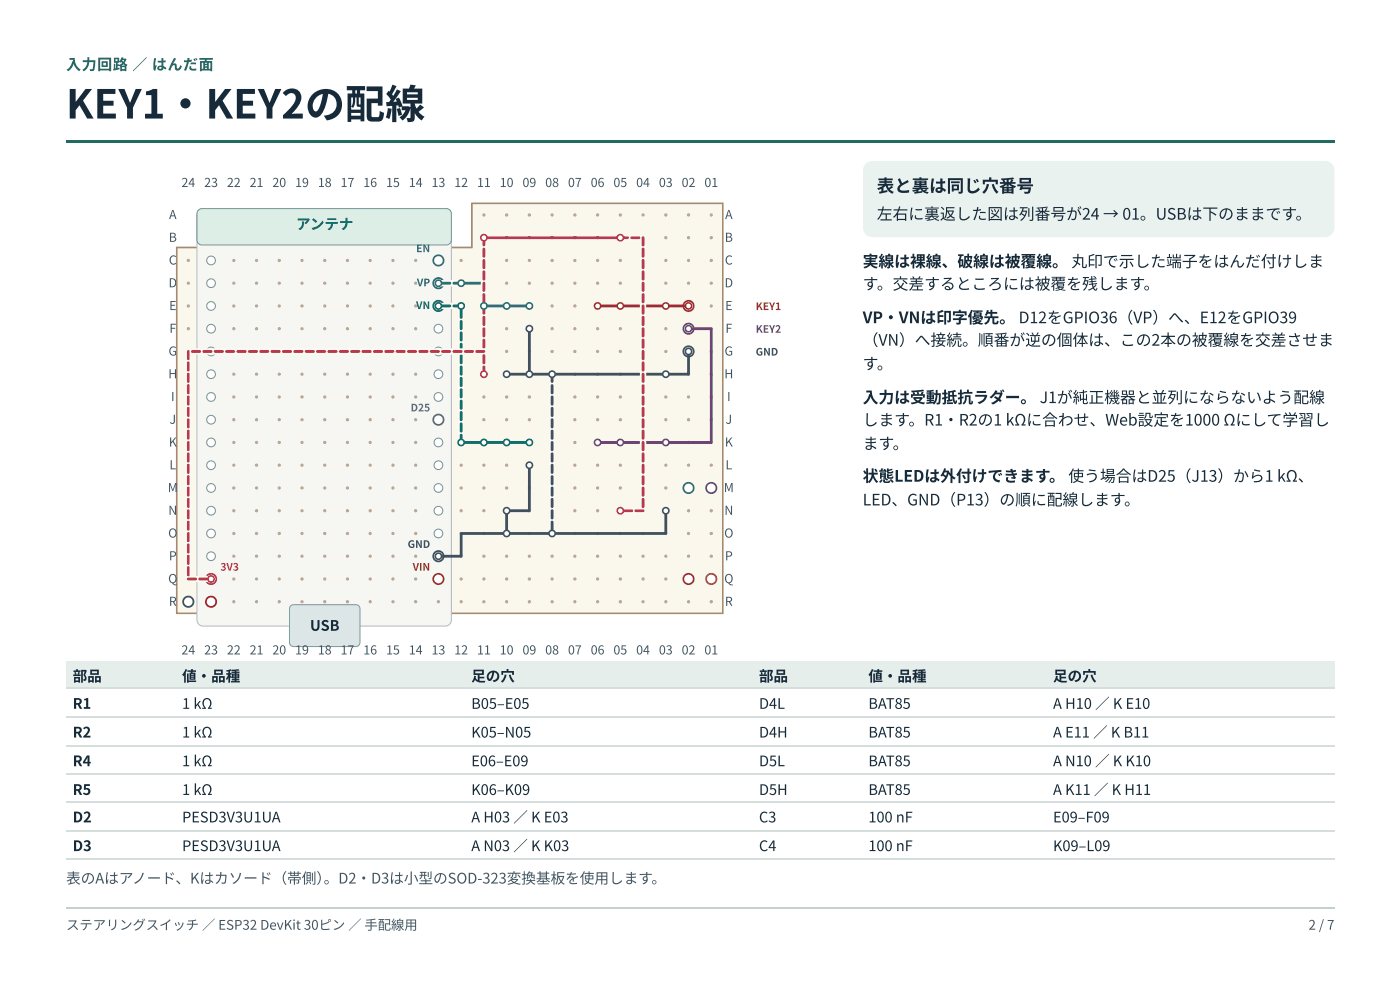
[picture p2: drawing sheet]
<svg xmlns="http://www.w3.org/2000/svg" width="297mm" height="210mm" viewBox="0 0 297 210" stroke-linecap="round" stroke-linejoin="round" font-family="sans-serif">
<path d="M14 29.6h269.1v.6h-269.1z" fill="#236b60"/>
<g fill="#e5eeeb">
<path d="M14 140.2h23.3v5.8h-23.3z"/>
<path d="M37.3 140.2h61.4v5.8h-61.4z"/>
<path d="M98.7 140.2h60.8v5.8h-60.8z"/>
<path d="M159.5 140.2h23.3v5.8h-23.3z"/>
<path d="M182.8 140.2h39.2v5.8h-39.2z"/>
<path d="M222 140.2h61.1v5.8h-61.1z"/>
</g>
<path d="M14 145.9h269.1M14 152h269.1M14 158.1h269.1M14 164.2h269.1M14 170h269.1M14 176.1h269.1M14 182.2h269.1" fill="none" stroke="#d5dedc" stroke-width=".26"/>
<path d="M37.5 52.5h62.6v-9.4h53.3v86.9h-115.9z" fill="#faf7ed"/>
<path d="M37.5 52.5h62.6v-9.4h53.3v86.9h-115.9z" fill="none" stroke="#a48e66" stroke-width=".33"/>
<path d="M42.2 44.6l.9-.4h51.3a1.32 1.32 0 0 1 1.4 1.3v85.9a1.32 1.32 0 0 1-1.4 1.3h-51.3a1.32 1.32 0 0 1-1.3-1.3v-85.9z" fill="#f6f7f3"/>
<path d="M42.2 44.6l.9-.4h51.3a1.32 1.32 0 0 1 1.4 1.3v85.9a1.32 1.32 0 0 1-1.4 1.3h-51.3a1.32 1.32 0 0 1-1.3-1.3v-85.9z" fill="none" stroke="#b2c0b9" stroke-width=".22"/>
<path d="M42.1 44.5l.8-.3h51.8a1.1 1.1 0 0 1 1.1 1.1v5.5a1.1 1.1 0 0 1-1.1 1.1h-51.8a1.1 1.1 0 0 1-1.1-1.1v-5.5z" fill="#dceee6"/>
<path d="M42.1 44.5l.8-.3h51.8a1.1 1.1 0 0 1 1.1 1.1v5.5a1.1 1.1 0 0 1-1.1 1.1h-51.8a1.1 1.1 0 0 1-1.1-1.1v-5.5z" fill="none" stroke="#74a28f" stroke-width=".22"/>
<path d="M61.7 128.5l.6-.3h13.2a.88 .88 0 0 1 .9 .9v7.1a.88 .88 0 0 1-.9 .9h-13.2a.88 .88 0 0 1-.9-.9v-7.1z" fill="#dce6e7"/>
<path d="M61.7 128.5l.6-.3h13.2a.88 .88 0 0 1 .9 .9v7.1a.88 .88 0 0 1-.9 .9h-13.2a.88 .88 0 0 1-.9-.9v-7.1z" fill="none" stroke="#829a9d" stroke-width=".22"/>
<g fill="#b4a58b">
<circle cx="150.9" cy="45.6" r=".34"/>
<circle cx="146.1" cy="45.6" r=".34"/>
<circle cx="141.2" cy="45.6" r=".34"/>
<circle cx="136.4" cy="45.6" r=".34"/>
<circle cx="131.6" cy="45.6" r=".34"/>
<circle cx="126.8" cy="45.6" r=".34"/>
<circle cx="122" cy="45.6" r=".34"/>
<circle cx="117.1" cy="45.6" r=".34"/>
<circle cx="112.3" cy="45.6" r=".34"/>
<circle cx="107.5" cy="45.6" r=".34"/>
<circle cx="102.7" cy="45.6" r=".34"/>
<circle cx="150.9" cy="50.4" r=".34"/>
<circle cx="146.1" cy="50.4" r=".34"/>
<circle cx="141.2" cy="50.4" r=".34"/>
<circle cx="136.4" cy="50.4" r=".34"/>
<circle cx="131.6" cy="50.4" r=".34"/>
<circle cx="126.8" cy="50.4" r=".34"/>
<circle cx="122" cy="50.4" r=".34"/>
<circle cx="117.1" cy="50.4" r=".34"/>
<circle cx="112.3" cy="50.4" r=".34"/>
<circle cx="107.5" cy="50.4" r=".34"/>
<circle cx="102.7" cy="50.4" r=".34"/>
<circle cx="150.9" cy="55.2" r=".34"/>
<circle cx="146.1" cy="55.2" r=".34"/>
<circle cx="141.2" cy="55.2" r=".34"/>
<circle cx="136.4" cy="55.2" r=".34"/>
<circle cx="131.6" cy="55.2" r=".34"/>
<circle cx="126.8" cy="55.2" r=".34"/>
<circle cx="122" cy="55.2" r=".34"/>
<circle cx="117.1" cy="55.2" r=".34"/>
<circle cx="112.3" cy="55.2" r=".34"/>
<circle cx="107.5" cy="55.2" r=".34"/>
<circle cx="102.7" cy="55.2" r=".34"/>
<circle cx="97.8" cy="55.2" r=".34"/>
<circle cx="93" cy="55.2" r=".34"/>
<circle cx="88.2" cy="55.2" r=".34"/>
<circle cx="83.4" cy="55.2" r=".34"/>
<circle cx="78.5" cy="55.2" r=".34"/>
<circle cx="73.7" cy="55.2" r=".34"/>
<circle cx="68.9" cy="55.2" r=".34"/>
<circle cx="64.1" cy="55.2" r=".34"/>
<circle cx="59.2" cy="55.2" r=".34"/>
<circle cx="54.4" cy="55.2" r=".34"/>
<circle cx="49.6" cy="55.2" r=".34"/>
<circle cx="44.8" cy="55.2" r=".34"/>
<circle cx="40" cy="55.2" r=".34"/>
<circle cx="150.9" cy="60" r=".34"/>
<circle cx="146.1" cy="60" r=".34"/>
<circle cx="141.2" cy="60" r=".34"/>
<circle cx="136.4" cy="60" r=".34"/>
<circle cx="131.6" cy="60" r=".34"/>
<circle cx="126.8" cy="60" r=".34"/>
<circle cx="122" cy="60" r=".34"/>
<circle cx="117.1" cy="60" r=".34"/>
<circle cx="112.3" cy="60" r=".34"/>
<circle cx="107.5" cy="60" r=".34"/>
<circle cx="102.7" cy="60" r=".34"/>
<circle cx="97.8" cy="60" r=".34"/>
<circle cx="93" cy="60" r=".34"/>
<circle cx="88.2" cy="60" r=".34"/>
<circle cx="83.4" cy="60" r=".34"/>
<circle cx="78.5" cy="60" r=".34"/>
<circle cx="73.7" cy="60" r=".34"/>
<circle cx="68.9" cy="60" r=".34"/>
<circle cx="64.1" cy="60" r=".34"/>
<circle cx="59.2" cy="60" r=".34"/>
<circle cx="54.4" cy="60" r=".34"/>
<circle cx="49.6" cy="60" r=".34"/>
<circle cx="44.8" cy="60" r=".34"/>
<circle cx="40" cy="60" r=".34"/>
<circle cx="150.9" cy="64.9" r=".34"/>
<circle cx="146.1" cy="64.9" r=".34"/>
<circle cx="141.2" cy="64.9" r=".34"/>
<circle cx="136.4" cy="64.9" r=".34"/>
<circle cx="131.6" cy="64.9" r=".34"/>
<circle cx="126.8" cy="64.9" r=".34"/>
<circle cx="122" cy="64.9" r=".34"/>
<circle cx="117.1" cy="64.9" r=".34"/>
<circle cx="112.3" cy="64.9" r=".34"/>
<circle cx="107.5" cy="64.9" r=".34"/>
<circle cx="102.7" cy="64.9" r=".34"/>
<circle cx="97.8" cy="64.9" r=".34"/>
<circle cx="93" cy="64.9" r=".34"/>
<circle cx="88.2" cy="64.9" r=".34"/>
<circle cx="83.4" cy="64.9" r=".34"/>
<circle cx="78.5" cy="64.9" r=".34"/>
<circle cx="73.7" cy="64.9" r=".34"/>
<circle cx="68.9" cy="64.9" r=".34"/>
<circle cx="64.1" cy="64.9" r=".34"/>
<circle cx="59.2" cy="64.9" r=".34"/>
<circle cx="54.4" cy="64.9" r=".34"/>
<circle cx="49.6" cy="64.9" r=".34"/>
<circle cx="44.8" cy="64.9" r=".34"/>
<circle cx="40" cy="64.9" r=".34"/>
<circle cx="150.9" cy="69.7" r=".34"/>
<circle cx="146.1" cy="69.7" r=".34"/>
<circle cx="141.2" cy="69.7" r=".34"/>
<circle cx="136.4" cy="69.7" r=".34"/>
<circle cx="131.6" cy="69.7" r=".34"/>
<circle cx="126.8" cy="69.7" r=".34"/>
<circle cx="122" cy="69.7" r=".34"/>
<circle cx="117.1" cy="69.7" r=".34"/>
<circle cx="112.3" cy="69.7" r=".34"/>
<circle cx="107.5" cy="69.7" r=".34"/>
<circle cx="102.7" cy="69.7" r=".34"/>
<circle cx="97.8" cy="69.7" r=".34"/>
<circle cx="93" cy="69.7" r=".34"/>
<circle cx="88.2" cy="69.7" r=".34"/>
<circle cx="83.4" cy="69.7" r=".34"/>
<circle cx="78.5" cy="69.7" r=".34"/>
<circle cx="73.7" cy="69.7" r=".34"/>
<circle cx="68.9" cy="69.7" r=".34"/>
<circle cx="64.1" cy="69.7" r=".34"/>
<circle cx="59.2" cy="69.7" r=".34"/>
<circle cx="54.4" cy="69.7" r=".34"/>
<circle cx="49.6" cy="69.7" r=".34"/>
<circle cx="44.8" cy="69.7" r=".34"/>
<circle cx="40" cy="69.7" r=".34"/>
<circle cx="150.9" cy="74.5" r=".34"/>
<circle cx="146.1" cy="74.5" r=".34"/>
<circle cx="141.2" cy="74.5" r=".34"/>
<circle cx="136.4" cy="74.5" r=".34"/>
<circle cx="131.6" cy="74.5" r=".34"/>
<circle cx="126.8" cy="74.5" r=".34"/>
<circle cx="122" cy="74.5" r=".34"/>
<circle cx="117.1" cy="74.5" r=".34"/>
<circle cx="112.3" cy="74.5" r=".34"/>
<circle cx="107.5" cy="74.5" r=".34"/>
<circle cx="102.7" cy="74.5" r=".34"/>
<circle cx="97.8" cy="74.5" r=".34"/>
<circle cx="93" cy="74.5" r=".34"/>
<circle cx="88.2" cy="74.5" r=".34"/>
<circle cx="83.4" cy="74.5" r=".34"/>
<circle cx="78.5" cy="74.5" r=".34"/>
<circle cx="73.7" cy="74.5" r=".34"/>
<circle cx="68.9" cy="74.5" r=".34"/>
<circle cx="64.1" cy="74.5" r=".34"/>
<circle cx="59.2" cy="74.5" r=".34"/>
<circle cx="54.4" cy="74.5" r=".34"/>
<circle cx="49.6" cy="74.5" r=".34"/>
<circle cx="44.8" cy="74.5" r=".34"/>
<circle cx="40" cy="74.5" r=".34"/>
<circle cx="150.9" cy="79.3" r=".34"/>
<circle cx="146.1" cy="79.3" r=".34"/>
<circle cx="141.2" cy="79.3" r=".34"/>
<circle cx="136.4" cy="79.3" r=".34"/>
<circle cx="131.6" cy="79.3" r=".34"/>
<circle cx="126.8" cy="79.3" r=".34"/>
<circle cx="122" cy="79.3" r=".34"/>
<circle cx="117.1" cy="79.3" r=".34"/>
<circle cx="112.3" cy="79.3" r=".34"/>
<circle cx="107.5" cy="79.3" r=".34"/>
<circle cx="102.7" cy="79.3" r=".34"/>
<circle cx="97.8" cy="79.3" r=".34"/>
<circle cx="93" cy="79.3" r=".34"/>
<circle cx="88.2" cy="79.3" r=".34"/>
<circle cx="83.4" cy="79.3" r=".34"/>
<circle cx="78.5" cy="79.3" r=".34"/>
<circle cx="73.7" cy="79.3" r=".34"/>
<circle cx="68.9" cy="79.3" r=".34"/>
<circle cx="64.1" cy="79.3" r=".34"/>
<circle cx="59.2" cy="79.3" r=".34"/>
<circle cx="54.4" cy="79.3" r=".34"/>
<circle cx="49.6" cy="79.3" r=".34"/>
<circle cx="44.8" cy="79.3" r=".34"/>
<circle cx="40" cy="79.3" r=".34"/>
<circle cx="150.9" cy="84.2" r=".34"/>
<circle cx="146.1" cy="84.2" r=".34"/>
<circle cx="141.2" cy="84.2" r=".34"/>
<circle cx="136.4" cy="84.2" r=".34"/>
<circle cx="131.6" cy="84.2" r=".34"/>
<circle cx="126.8" cy="84.2" r=".34"/>
<circle cx="122" cy="84.2" r=".34"/>
<circle cx="117.1" cy="84.2" r=".34"/>
<circle cx="112.3" cy="84.2" r=".34"/>
<circle cx="107.5" cy="84.2" r=".34"/>
<circle cx="102.7" cy="84.2" r=".34"/>
<circle cx="97.8" cy="84.2" r=".34"/>
<circle cx="93" cy="84.2" r=".34"/>
<circle cx="88.2" cy="84.2" r=".34"/>
<circle cx="83.4" cy="84.2" r=".34"/>
<circle cx="78.5" cy="84.2" r=".34"/>
<circle cx="73.7" cy="84.2" r=".34"/>
<circle cx="68.9" cy="84.2" r=".34"/>
<circle cx="64.1" cy="84.2" r=".34"/>
<circle cx="59.2" cy="84.2" r=".34"/>
<circle cx="54.4" cy="84.2" r=".34"/>
<circle cx="49.6" cy="84.2" r=".34"/>
<circle cx="44.8" cy="84.2" r=".34"/>
<circle cx="40" cy="84.2" r=".34"/>
<circle cx="150.9" cy="89" r=".34"/>
<circle cx="146.1" cy="89" r=".34"/>
<circle cx="141.2" cy="89" r=".34"/>
<circle cx="136.4" cy="89" r=".34"/>
<circle cx="131.6" cy="89" r=".34"/>
<circle cx="126.8" cy="89" r=".34"/>
<circle cx="122" cy="89" r=".34"/>
<circle cx="117.1" cy="89" r=".34"/>
<circle cx="112.3" cy="89" r=".34"/>
<circle cx="107.5" cy="89" r=".34"/>
<circle cx="102.7" cy="89" r=".34"/>
<circle cx="97.8" cy="89" r=".34"/>
<circle cx="93" cy="89" r=".34"/>
<circle cx="88.2" cy="89" r=".34"/>
<circle cx="83.4" cy="89" r=".34"/>
<circle cx="78.5" cy="89" r=".34"/>
<circle cx="73.7" cy="89" r=".34"/>
<circle cx="68.9" cy="89" r=".34"/>
<circle cx="64.1" cy="89" r=".34"/>
<circle cx="59.2" cy="89" r=".34"/>
<circle cx="54.4" cy="89" r=".34"/>
<circle cx="49.6" cy="89" r=".34"/>
<circle cx="44.8" cy="89" r=".34"/>
<circle cx="40" cy="89" r=".34"/>
<circle cx="150.9" cy="93.8" r=".34"/>
<circle cx="146.1" cy="93.8" r=".34"/>
<circle cx="141.2" cy="93.8" r=".34"/>
<circle cx="136.4" cy="93.8" r=".34"/>
<circle cx="131.6" cy="93.8" r=".34"/>
<circle cx="126.8" cy="93.8" r=".34"/>
<circle cx="122" cy="93.8" r=".34"/>
<circle cx="117.1" cy="93.8" r=".34"/>
<circle cx="112.3" cy="93.8" r=".34"/>
<circle cx="107.5" cy="93.8" r=".34"/>
<circle cx="102.7" cy="93.8" r=".34"/>
<circle cx="97.8" cy="93.8" r=".34"/>
<circle cx="93" cy="93.8" r=".34"/>
<circle cx="88.2" cy="93.8" r=".34"/>
<circle cx="83.4" cy="93.8" r=".34"/>
<circle cx="78.5" cy="93.8" r=".34"/>
<circle cx="73.7" cy="93.8" r=".34"/>
<circle cx="68.9" cy="93.8" r=".34"/>
<circle cx="64.1" cy="93.8" r=".34"/>
<circle cx="59.2" cy="93.8" r=".34"/>
<circle cx="54.4" cy="93.8" r=".34"/>
<circle cx="49.6" cy="93.8" r=".34"/>
<circle cx="44.8" cy="93.8" r=".34"/>
<circle cx="40" cy="93.8" r=".34"/>
<circle cx="150.9" cy="98.6" r=".34"/>
<circle cx="146.1" cy="98.6" r=".34"/>
<circle cx="141.2" cy="98.6" r=".34"/>
<circle cx="136.4" cy="98.6" r=".34"/>
<circle cx="131.6" cy="98.6" r=".34"/>
<circle cx="126.8" cy="98.6" r=".34"/>
<circle cx="122" cy="98.6" r=".34"/>
<circle cx="117.1" cy="98.6" r=".34"/>
<circle cx="112.3" cy="98.6" r=".34"/>
<circle cx="107.5" cy="98.6" r=".34"/>
<circle cx="102.7" cy="98.6" r=".34"/>
<circle cx="97.8" cy="98.6" r=".34"/>
<circle cx="93" cy="98.6" r=".34"/>
<circle cx="88.2" cy="98.6" r=".34"/>
<circle cx="83.4" cy="98.6" r=".34"/>
<circle cx="78.5" cy="98.6" r=".34"/>
<circle cx="73.7" cy="98.6" r=".34"/>
<circle cx="68.9" cy="98.6" r=".34"/>
<circle cx="64.1" cy="98.6" r=".34"/>
<circle cx="59.2" cy="98.6" r=".34"/>
<circle cx="54.4" cy="98.6" r=".34"/>
<circle cx="49.6" cy="98.6" r=".34"/>
<circle cx="44.8" cy="98.6" r=".34"/>
<circle cx="40" cy="98.6" r=".34"/>
<circle cx="150.9" cy="103.5" r=".34"/>
<circle cx="146.1" cy="103.5" r=".34"/>
<circle cx="141.2" cy="103.5" r=".34"/>
<circle cx="136.4" cy="103.5" r=".34"/>
<circle cx="131.6" cy="103.5" r=".34"/>
<circle cx="126.8" cy="103.5" r=".34"/>
<circle cx="122" cy="103.5" r=".34"/>
<circle cx="117.1" cy="103.5" r=".34"/>
<circle cx="112.3" cy="103.5" r=".34"/>
<circle cx="107.5" cy="103.5" r=".34"/>
<circle cx="102.7" cy="103.5" r=".34"/>
<circle cx="97.8" cy="103.5" r=".34"/>
<circle cx="93" cy="103.5" r=".34"/>
<circle cx="88.2" cy="103.5" r=".34"/>
<circle cx="83.4" cy="103.5" r=".34"/>
<circle cx="78.5" cy="103.5" r=".34"/>
<circle cx="73.7" cy="103.5" r=".34"/>
<circle cx="68.9" cy="103.5" r=".34"/>
<circle cx="64.1" cy="103.5" r=".34"/>
<circle cx="59.2" cy="103.5" r=".34"/>
<circle cx="54.4" cy="103.5" r=".34"/>
<circle cx="49.6" cy="103.5" r=".34"/>
<circle cx="44.8" cy="103.5" r=".34"/>
<circle cx="40" cy="103.5" r=".34"/>
<circle cx="150.9" cy="108.3" r=".34"/>
<circle cx="146.1" cy="108.3" r=".34"/>
<circle cx="141.2" cy="108.3" r=".34"/>
<circle cx="136.4" cy="108.3" r=".34"/>
<circle cx="131.6" cy="108.3" r=".34"/>
<circle cx="126.8" cy="108.3" r=".34"/>
<circle cx="122" cy="108.3" r=".34"/>
<circle cx="117.1" cy="108.3" r=".34"/>
<circle cx="112.3" cy="108.3" r=".34"/>
<circle cx="107.5" cy="108.3" r=".34"/>
<circle cx="102.7" cy="108.3" r=".34"/>
<circle cx="97.8" cy="108.3" r=".34"/>
<circle cx="93" cy="108.3" r=".34"/>
<circle cx="88.2" cy="108.3" r=".34"/>
<circle cx="83.4" cy="108.3" r=".34"/>
<circle cx="78.5" cy="108.3" r=".34"/>
<circle cx="73.7" cy="108.3" r=".34"/>
<circle cx="68.9" cy="108.3" r=".34"/>
<circle cx="64.1" cy="108.3" r=".34"/>
<circle cx="59.2" cy="108.3" r=".34"/>
<circle cx="54.4" cy="108.3" r=".34"/>
<circle cx="49.6" cy="108.3" r=".34"/>
<circle cx="44.8" cy="108.3" r=".34"/>
<circle cx="40" cy="108.3" r=".34"/>
<circle cx="150.9" cy="113.1" r=".34"/>
<circle cx="146.1" cy="113.1" r=".34"/>
<circle cx="141.2" cy="113.1" r=".34"/>
<circle cx="136.4" cy="113.1" r=".34"/>
<circle cx="131.6" cy="113.1" r=".34"/>
<circle cx="126.8" cy="113.1" r=".34"/>
<circle cx="122" cy="113.1" r=".34"/>
<circle cx="117.1" cy="113.1" r=".34"/>
<circle cx="112.3" cy="113.1" r=".34"/>
<circle cx="107.5" cy="113.1" r=".34"/>
<circle cx="102.7" cy="113.1" r=".34"/>
<circle cx="97.8" cy="113.1" r=".34"/>
<circle cx="93" cy="113.1" r=".34"/>
<circle cx="88.2" cy="113.1" r=".34"/>
<circle cx="83.4" cy="113.1" r=".34"/>
<circle cx="78.5" cy="113.1" r=".34"/>
<circle cx="73.7" cy="113.1" r=".34"/>
<circle cx="68.9" cy="113.1" r=".34"/>
<circle cx="64.1" cy="113.1" r=".34"/>
<circle cx="59.2" cy="113.1" r=".34"/>
<circle cx="54.4" cy="113.1" r=".34"/>
<circle cx="49.6" cy="113.1" r=".34"/>
<circle cx="44.8" cy="113.1" r=".34"/>
<circle cx="40" cy="113.1" r=".34"/>
<circle cx="150.9" cy="117.9" r=".34"/>
<circle cx="146.1" cy="117.9" r=".34"/>
<circle cx="141.2" cy="117.9" r=".34"/>
<circle cx="136.4" cy="117.9" r=".34"/>
<circle cx="131.6" cy="117.9" r=".34"/>
<circle cx="126.8" cy="117.9" r=".34"/>
<circle cx="122" cy="117.9" r=".34"/>
<circle cx="117.1" cy="117.9" r=".34"/>
<circle cx="112.3" cy="117.9" r=".34"/>
<circle cx="107.5" cy="117.9" r=".34"/>
<circle cx="102.7" cy="117.9" r=".34"/>
<circle cx="97.8" cy="117.9" r=".34"/>
<circle cx="93" cy="117.9" r=".34"/>
<circle cx="88.2" cy="117.9" r=".34"/>
<circle cx="83.4" cy="117.9" r=".34"/>
<circle cx="78.5" cy="117.9" r=".34"/>
<circle cx="73.7" cy="117.9" r=".34"/>
<circle cx="68.9" cy="117.9" r=".34"/>
<circle cx="64.1" cy="117.9" r=".34"/>
<circle cx="59.2" cy="117.9" r=".34"/>
<circle cx="54.4" cy="117.9" r=".34"/>
<circle cx="49.6" cy="117.9" r=".34"/>
<circle cx="44.8" cy="117.9" r=".34"/>
<circle cx="40" cy="117.9" r=".34"/>
<circle cx="150.9" cy="122.7" r=".34"/>
<circle cx="146.1" cy="122.7" r=".34"/>
<circle cx="141.2" cy="122.7" r=".34"/>
<circle cx="136.4" cy="122.7" r=".34"/>
<circle cx="131.6" cy="122.7" r=".34"/>
<circle cx="126.8" cy="122.7" r=".34"/>
<circle cx="122" cy="122.7" r=".34"/>
<circle cx="117.1" cy="122.7" r=".34"/>
<circle cx="112.3" cy="122.7" r=".34"/>
<circle cx="107.5" cy="122.7" r=".34"/>
<circle cx="102.7" cy="122.7" r=".34"/>
<circle cx="97.8" cy="122.7" r=".34"/>
<circle cx="93" cy="122.7" r=".34"/>
<circle cx="88.2" cy="122.7" r=".34"/>
<circle cx="83.4" cy="122.7" r=".34"/>
<circle cx="78.5" cy="122.7" r=".34"/>
<circle cx="73.7" cy="122.7" r=".34"/>
<circle cx="68.9" cy="122.7" r=".34"/>
<circle cx="64.1" cy="122.7" r=".34"/>
<circle cx="59.2" cy="122.7" r=".34"/>
<circle cx="54.4" cy="122.7" r=".34"/>
<circle cx="49.6" cy="122.7" r=".34"/>
<circle cx="44.8" cy="122.7" r=".34"/>
<circle cx="40" cy="122.7" r=".34"/>
<circle cx="150.9" cy="127.6" r=".34"/>
<circle cx="146.1" cy="127.6" r=".34"/>
<circle cx="141.2" cy="127.6" r=".34"/>
<circle cx="136.4" cy="127.6" r=".34"/>
<circle cx="131.6" cy="127.6" r=".34"/>
<circle cx="126.8" cy="127.6" r=".34"/>
<circle cx="122" cy="127.6" r=".34"/>
<circle cx="117.1" cy="127.6" r=".34"/>
<circle cx="112.3" cy="127.6" r=".34"/>
<circle cx="107.5" cy="127.6" r=".34"/>
<circle cx="102.7" cy="127.6" r=".34"/>
<circle cx="97.8" cy="127.6" r=".34"/>
<circle cx="93" cy="127.6" r=".34"/>
<circle cx="88.2" cy="127.6" r=".34"/>
<circle cx="83.4" cy="127.6" r=".34"/>
<circle cx="78.5" cy="127.6" r=".34"/>
<circle cx="73.7" cy="127.6" r=".34"/>
<circle cx="68.9" cy="127.6" r=".34"/>
<circle cx="64.1" cy="127.6" r=".34"/>
<circle cx="59.2" cy="127.6" r=".34"/>
<circle cx="54.4" cy="127.6" r=".34"/>
<circle cx="49.6" cy="127.6" r=".34"/>
<circle cx="44.8" cy="127.6" r=".34"/>
<circle cx="40" cy="127.6" r=".34"/>
</g>
<circle cx="93" cy="55.2" r=".92" fill="#fff"/>
<circle cx="93" cy="55.2" r=".92" fill="none" stroke="#799595" stroke-width=".22"/>
<circle cx="93" cy="60" r=".92" fill="#fff"/>
<circle cx="93" cy="60" r=".92" fill="none" stroke="#799595" stroke-width=".22"/>
<circle cx="93" cy="64.9" r=".92" fill="#fff"/>
<circle cx="93" cy="64.9" r=".92" fill="none" stroke="#799595" stroke-width=".22"/>
<circle cx="93" cy="69.7" r=".92" fill="#fff"/>
<circle cx="93" cy="69.7" r=".92" fill="none" stroke="#799595" stroke-width=".22"/>
<circle cx="93" cy="74.5" r=".92" fill="#fff"/>
<circle cx="93" cy="74.5" r=".92" fill="none" stroke="#799595" stroke-width=".22"/>
<circle cx="93" cy="79.3" r=".92" fill="#fff"/>
<circle cx="93" cy="79.3" r=".92" fill="none" stroke="#799595" stroke-width=".22"/>
<circle cx="93" cy="84.2" r=".92" fill="#fff"/>
<circle cx="93" cy="84.2" r=".92" fill="none" stroke="#799595" stroke-width=".22"/>
<circle cx="93" cy="89" r=".92" fill="#fff"/>
<circle cx="93" cy="89" r=".92" fill="none" stroke="#799595" stroke-width=".22"/>
<circle cx="93" cy="93.8" r=".92" fill="#fff"/>
<circle cx="93" cy="93.8" r=".92" fill="none" stroke="#799595" stroke-width=".22"/>
<circle cx="93" cy="98.6" r=".92" fill="#fff"/>
<circle cx="93" cy="98.6" r=".92" fill="none" stroke="#799595" stroke-width=".22"/>
<circle cx="93" cy="103.5" r=".92" fill="#fff"/>
<circle cx="93" cy="103.5" r=".92" fill="none" stroke="#799595" stroke-width=".22"/>
<circle cx="93" cy="108.3" r=".92" fill="#fff"/>
<circle cx="93" cy="108.3" r=".92" fill="none" stroke="#799595" stroke-width=".22"/>
<circle cx="93" cy="113.1" r=".92" fill="#fff"/>
<circle cx="93" cy="113.1" r=".92" fill="none" stroke="#799595" stroke-width=".22"/>
<circle cx="93" cy="117.9" r=".92" fill="#fff"/>
<circle cx="93" cy="117.9" r=".92" fill="none" stroke="#799595" stroke-width=".22"/>
<circle cx="93" cy="122.7" r=".92" fill="#fff"/>
<circle cx="93" cy="122.7" r=".92" fill="none" stroke="#799595" stroke-width=".22"/>
<circle cx="44.8" cy="55.2" r=".92" fill="#fff"/>
<circle cx="44.8" cy="55.2" r=".92" fill="none" stroke="#799595" stroke-width=".22"/>
<circle cx="44.8" cy="60" r=".92" fill="#fff"/>
<circle cx="44.8" cy="60" r=".92" fill="none" stroke="#799595" stroke-width=".22"/>
<circle cx="44.8" cy="64.9" r=".92" fill="#fff"/>
<circle cx="44.8" cy="64.9" r=".92" fill="none" stroke="#799595" stroke-width=".22"/>
<circle cx="44.8" cy="69.7" r=".92" fill="#fff"/>
<circle cx="44.8" cy="69.7" r=".92" fill="none" stroke="#799595" stroke-width=".22"/>
<circle cx="44.8" cy="74.5" r=".92" fill="#fff"/>
<circle cx="44.8" cy="74.5" r=".92" fill="none" stroke="#799595" stroke-width=".22"/>
<circle cx="44.8" cy="79.3" r=".92" fill="#fff"/>
<circle cx="44.8" cy="79.3" r=".92" fill="none" stroke="#799595" stroke-width=".22"/>
<circle cx="44.8" cy="84.2" r=".92" fill="#fff"/>
<circle cx="44.8" cy="84.2" r=".92" fill="none" stroke="#799595" stroke-width=".22"/>
<circle cx="44.8" cy="89" r=".92" fill="#fff"/>
<circle cx="44.8" cy="89" r=".92" fill="none" stroke="#799595" stroke-width=".22"/>
<circle cx="44.8" cy="93.8" r=".92" fill="#fff"/>
<circle cx="44.8" cy="93.8" r=".92" fill="none" stroke="#799595" stroke-width=".22"/>
<circle cx="44.8" cy="98.6" r=".92" fill="#fff"/>
<circle cx="44.8" cy="98.6" r=".92" fill="none" stroke="#799595" stroke-width=".22"/>
<circle cx="44.8" cy="103.5" r=".92" fill="#fff"/>
<circle cx="44.8" cy="103.5" r=".92" fill="none" stroke="#799595" stroke-width=".22"/>
<circle cx="44.8" cy="108.3" r=".92" fill="#fff"/>
<circle cx="44.8" cy="108.3" r=".92" fill="none" stroke="#799595" stroke-width=".22"/>
<circle cx="44.8" cy="113.1" r=".92" fill="#fff"/>
<circle cx="44.8" cy="113.1" r=".92" fill="none" stroke="#799595" stroke-width=".22"/>
<circle cx="44.8" cy="117.9" r=".92" fill="#fff"/>
<circle cx="44.8" cy="117.9" r=".92" fill="none" stroke="#799595" stroke-width=".22"/>
<circle cx="44.8" cy="122.7" r=".92" fill="#fff"/>
<circle cx="44.8" cy="122.7" r=".92" fill="none" stroke="#799595" stroke-width=".22"/>
<circle cx="93" cy="55.2" r="1.1" fill="#fff"/>
<circle cx="93" cy="55.2" r="1.1" fill="none" stroke="#325f9c" stroke-width=".37"/>
<circle cx="93" cy="60" r="1.1" fill="#fff"/>
<circle cx="93" cy="60" r="1.1" fill="none" stroke="#1563a6" stroke-width=".37"/>
<circle cx="93" cy="64.9" r="1.1" fill="#fff"/>
<circle cx="93" cy="64.9" r="1.1" fill="none" stroke="#067269" stroke-width=".37"/>
<circle cx="93" cy="89" r="1.1" fill="#fff"/>
<circle cx="93" cy="89" r="1.1" fill="none" stroke="#63756b" stroke-width=".37"/>
<circle cx="93" cy="117.9" r="1.1" fill="#fff"/>
<circle cx="93" cy="117.9" r="1.1" fill="none" stroke="#40505d" stroke-width=".37"/>
<circle cx="93" cy="122.7" r="1.1" fill="#fff"/>
<circle cx="93" cy="122.7" r="1.1" fill="none" stroke="#8d492a" stroke-width=".37"/>
<circle cx="44.8" cy="122.7" r="1.1" fill="#fff"/>
<circle cx="44.8" cy="122.7" r="1.1" fill="none" stroke="#bc3650" stroke-width=".37"/>
<circle cx="146.1" cy="64.9" r="1.1" fill="#fff"/>
<circle cx="146.1" cy="64.9" r="1.1" fill="none" stroke="#9b4622" stroke-width=".37"/>
<circle cx="146.1" cy="69.7" r="1.1" fill="#fff"/>
<circle cx="146.1" cy="69.7" r="1.1" fill="none" stroke="#753781" stroke-width=".37"/>
<circle cx="146.1" cy="74.5" r="1.1" fill="#fff"/>
<circle cx="146.1" cy="74.5" r="1.1" fill="none" stroke="#40505d" stroke-width=".37"/>
<circle cx="150.9" cy="122.7" r="1.1" fill="#fff"/>
<circle cx="150.9" cy="122.7" r="1.1" fill="none" stroke="#b85813" stroke-width=".37"/>
<circle cx="146.1" cy="122.7" r="1.1" fill="#fff"/>
<circle cx="146.1" cy="122.7" r="1.1" fill="none" stroke="#8d492a" stroke-width=".37"/>
<circle cx="150.9" cy="103.5" r="1.1" fill="#fff"/>
<circle cx="150.9" cy="103.5" r="1.1" fill="none" stroke="#664487" stroke-width=".37"/>
<circle cx="146.1" cy="103.5" r="1.1" fill="#fff"/>
<circle cx="146.1" cy="103.5" r="1.1" fill="none" stroke="#325f9c" stroke-width=".37"/>
<circle cx="44.8" cy="127.6" r="1.1" fill="#fff"/>
<circle cx="44.8" cy="127.6" r="1.1" fill="none" stroke="#a12534" stroke-width=".37"/>
<circle cx="40" cy="127.6" r="1.1" fill="#fff"/>
<circle cx="40" cy="127.6" r="1.1" fill="none" stroke="#40505d" stroke-width=".37"/>
<path d="M126.8 64.9h19.3" fill="none" stroke="#9b4622" stroke-width=".59"/>
<path d="M146.1 69.7h4.8v24.1h-24.1" fill="none" stroke="#753781" stroke-width=".59"/>
<path d="M97.8 60h4.9v4.9h9.6" fill="none" stroke="#1563a6" stroke-width=".59"/>
<path d="M97.8 93.8h14.5" fill="none" stroke="#067269" stroke-width=".59"/>
<path d="M102.7 50.4h28.9" fill="none" stroke="#bc3650" stroke-width=".59"/>
<path d="M112.3 69.7v9.6M146.1 74.5v4.8h-38.6M112.3 98.6v9.7h-4.8v4.8M141.2 108.3v4.8h-43.4v4.8h-4.8" fill="none" stroke="#40505d" stroke-width=".59"/>
<path d="M93 60h4.8" fill="none" stroke="#fbf9f1" stroke-width="1.3"/>
<path d="M96.1 59.8l1.7-.1a.3 .3 0 0 1 .3 .3 .3 .3 0 0 1-.3 .3h-1.6l-.2-.1zM93.7 59.8l1.7-.1a.3 .3 0 0 1 .3 .3 .3 .3 0 0 1-.3 .3h-1.6l-.2-.1z" fill="#1563a6"/>
<path d="M97.8 64.9v28.9" fill="none" stroke="#fbf9f1" stroke-width="1.3"/>
<path d="M97.6 92.1l.3-.1 .2 .2v1.6a.3 .3 0 0 1-.3 .3 .3 .3 0 0 1-.3-.3zM97.6 89.7l.3-.1 .2 .1v1.7a.3 .3 0 0 1-.3 .3 .3 .3 0 0 1-.3-.3zM97.6 87.2h.3l.2 .1v1.7a.3 .3 0 0 1-.3 .3 .3 .3 0 0 1-.3-.3zM97.6 84.8h.3l.2 .1v1.7a.3 .3 0 0 1-.3 .3 .3 .3 0 0 1-.3-.3zM97.6 82.4h.3l.2 .1v1.7a.3 .3 0 0 1-.3 .3 .3 .3 0 0 1-.3-.3zM97.6 80l.3-.1 .2 .2v1.6a.3 .3 0 0 1-.3 .3 .3 .3 0 0 1-.3-.3zM97.6 77.6l.3-.1 .2 .2v1.6a.3 .3 0 0 1-.3 .3 .3 .3 0 0 1-.3-.3zM97.6 75.2l.3-.1 .2 .2v1.6a.3 .3 0 0 1-.3 .3 .3 .3 0 0 1-.3-.3zM97.6 72.8l.3-.1 .2 .2v1.6a.3 .3 0 0 1-.3 .3 .3 .3 0 0 1-.3-.3zM97.6 70.4l.3-.1 .2 .2v1.6a.3 .3 0 0 1-.3 .3 .3 .3 0 0 1-.3-.3zM97.6 67.9h.3l.2 .1v1.7a.3 .3 0 0 1-.3 .3 .3 .3 0 0 1-.3-.3zM97.6 65.5h.3l.2 .1v1.7a.3 .3 0 0 1-.3 .3 .3 .3 0 0 1-.3-.3z" fill="#067269"/>
<path d="M93 64.9h4.8" fill="none" stroke="#fbf9f1" stroke-width="1.3"/>
<path d="M96.1 64.7l1.7-.1a.3 .3 0 0 1 .3 .3 .3 .3 0 0 1-.3 .3l-1.6-.1-.2-.1zM93.7 64.7l1.7-.1a.3 .3 0 0 1 .3 .3 .3 .3 0 0 1-.3 .3l-1.6-.1-.2-.1z" fill="#067269"/>
<path d="M131.6 50.4h4.8v57.9h-4.8" fill="none" stroke="#fbf9f1" stroke-width="1.3"/>
<path d="M131.4 50.2l1.7-.1a.3 .3 0 0 1 .3 .3 .3 .3 0 0 1-.3 .3h-1.6l-.2-.2zM133.8 50.2l1.7-.1a.3 .3 0 0 1 .3 .3 .3 .3 0 0 1-.3 .3h-1.6l-.2-.2zM136.2 50.2l.3-.1 .2 .2v1.6a.3 .3 0 0 1-.3 .3 .3 .3 0 0 1-.3-.3zM136.2 52.6l.3-.1 .2 .2v1.6a.3 .3 0 0 1-.3 .3 .3 .3 0 0 1-.3-.3zM136.2 55l.3-.1 .2 .2v1.7a.3 .3 0 0 1-.3 .2 .3 .3 0 0 1-.3-.2zM136.2 57.4h.3l.2 .1v1.7a.3 .3 0 0 1-.3 .3 .3 .3 0 0 1-.3-.3zM136.2 59.8h.3l.2 .1v1.7a.3 .3 0 0 1-.3 .3 .3 .3 0 0 1-.3-.3zM136.2 62.2h.3l.2 .1v1.7a.3 .3 0 0 1-.3 .3 .3 .3 0 0 1-.3-.3zM136.2 64.7l.3-.1 .2 .2v1.6a.3 .3 0 0 1-.3 .3 .3 .3 0 0 1-.3-.3zM136.2 67.1l.3-.1 .2 .2v1.6a.3 .3 0 0 1-.3 .3 .3 .3 0 0 1-.3-.3zM136.2 69.5l.3-.1 .2 .2v1.6a.3 .3 0 0 1-.3 .3 .3 .3 0 0 1-.3-.3zM136.2 71.9l.3-.1 .2 .2v1.6a.3 .3 0 0 1-.3 .3 .3 .3 0 0 1-.3-.3zM136.2 74.3l.3-.1 .2 .2v1.6a.3 .3 0 0 1-.3 .3 .3 .3 0 0 1-.3-.3zM136.2 76.7l.3-.1 .2 .2v1.7a.3 .3 0 0 1-.3 .3 .3 .3 0 0 1-.3-.3zM136.2 79.1h.3l.2 .1v1.7a.3 .3 0 0 1-.3 .3 .3 .3 0 0 1-.3-.3zM136.2 81.5h.3l.2 .1v1.7a.3 .3 0 0 1-.3 .3 .3 .3 0 0 1-.3-.3zM136.2 84l.3-.1 .2 .1v1.7a.3 .3 0 0 1-.3 .3 .3 .3 0 0 1-.3-.3zM136.2 86.4l.3-.1 .2 .2v1.6a.3 .3 0 0 1-.3 .3 .3 .3 0 0 1-.3-.3zM136.2 88.8l.3-.1 .2 .2v1.6a.3 .3 0 0 1-.3 .3 .3 .3 0 0 1-.3-.3zM136.2 91.2l.3-.1 .2 .2v1.6a.3 .3 0 0 1-.3 .3 .3 .3 0 0 1-.3-.3zM136.2 93.6l.3-.1 .2 .2v1.6a.3 .3 0 0 1-.3 .3 .3 .3 0 0 1-.3-.3zM136.2 96l.3-.1 .2 .2v1.7a.3 .3 0 0 1-.3 .2 .3 .3 0 0 1-.3-.2zM136.2 98.4h.3l.2 .1v1.7a.3 .3 0 0 1-.3 .3 .3 .3 0 0 1-.3-.3zM136.2 100.8h.3l.2 .1v1.7a.3 .3 0 0 1-.3 .3 .3 .3 0 0 1-.3-.3zM136.2 103.2h.3l.2 .1v1.7a.3 .3 0 0 1-.3 .3 .3 .3 0 0 1-.3-.3zM136.2 105.7l.3-.1 .2 .2v1.6a.3 .3 0 0 1-.3 .3 .3 .3 0 0 1-.3-.3zM134.7 108.1l1.7-.1a.3 .3 0 0 1 .3 .3 .3 .3 0 0 1-.3 .3h-1.6l-.2-.2zM132.3 108.1l1.7-.1a.3 .3 0 0 1 .3 .3 .3 .3 0 0 1-.3 .3h-1.6l-.2-.2z" fill="#bc3650"/>
<path d="M102.7 50.4v28.9" fill="none" stroke="#fbf9f1" stroke-width="1.3"/>
<path d="M102.4 50.2l.4-.1 .1 .2 .1 1.6a.3 .3 0 0 1-.3 .3 .3 .3 0 0 1-.3-.3zM102.4 52.6l.4-.1 .1 .2 .1 1.6a.3 .3 0 0 1-.3 .3 .3 .3 0 0 1-.3-.3zM102.4 55l.4-.1 .1 .2 .1 1.7a.3 .3 0 0 1-.3 .2 .3 .3 0 0 1-.3-.2zM102.4 57.4h.4l.1 .1 .1 1.7a.3 .3 0 0 1-.3 .3 .3 .3 0 0 1-.3-.3zM102.4 59.8h.4l.1 .1 .1 1.7a.3 .3 0 0 1-.3 .3 .3 .3 0 0 1-.3-.3zM102.4 62.2h.4l.1 .1 .1 1.7a.3 .3 0 0 1-.3 .3 .3 .3 0 0 1-.3-.3zM102.4 64.7l.4-.1 .1 .2 .1 1.6a.3 .3 0 0 1-.3 .3 .3 .3 0 0 1-.3-.3zM102.4 67.1l.4-.1 .1 .2 .1 1.6a.3 .3 0 0 1-.3 .3 .3 .3 0 0 1-.3-.3zM102.4 69.5l.4-.1 .1 .2 .1 1.6a.3 .3 0 0 1-.3 .3 .3 .3 0 0 1-.3-.3zM102.4 71.9l.4-.1 .1 .2 .1 1.6a.3 .3 0 0 1-.3 .3 .3 .3 0 0 1-.3-.3zM102.4 74.3l.4-.1 .1 .2 .1 1.6a.3 .3 0 0 1-.3 .3 .3 .3 0 0 1-.3-.3zM102.4 76.7l.4-.1 .1 .2 .1 1.7a.3 .3 0 0 1-.3 .3 .3 .3 0 0 1-.3-.3z" fill="#bc3650"/>
<path d="M102.7 79.3v-4.8h-62.7v48.2h4.8" fill="none" stroke="#fbf9f1" stroke-width="1.3"/>
<path d="M102.4 77.6l.4-.1 .1 .2 .1 1.6a.3 .3 0 0 1-.3 .3 .3 .3 0 0 1-.3-.3zM102.4 75.2l.4-.1 .1 .2 .1 1.6a.3 .3 0 0 1-.3 .3 .3 .3 0 0 1-.3-.3zM100.9 74.3l1.8-.1a.3 .3 0 0 1 .3 .3 .3 .3 0 0 1-.3 .3h-1.7l-.1-.2zM98.5 74.3l1.7-.1a.3 .3 0 0 1 .3 .3 .3 .3 0 0 1-.3 .3h-1.6l-.2-.2zM96.1 74.3l1.7-.1a.3 .3 0 0 1 .3 .3 .3 .3 0 0 1-.3 .3h-1.6l-.2-.2zM93.7 74.3l1.7-.1a.3 .3 0 0 1 .3 .3 .3 .3 0 0 1-.3 .3h-1.6l-.2-.2zM91.3 74.3l1.7-.1a.3 .3 0 0 1 .3 .3 .3 .3 0 0 1-.3 .3h-1.6l-.2-.2zM88.9 74.3l1.7-.1a.3 .3 0 0 1 .3 .3 .3 .3 0 0 1-.3 .3h-1.6l-.2-.2zM86.4 74.3l1.8-.1a.3 .3 0 0 1 .3 .3 .3 .3 0 0 1-.3 .3h-1.7l-.1-.2zM84 74.3l1.8-.1a.3 .3 0 0 1 .3 .3 .3 .3 0 0 1-.3 .3h-1.7l-.1-.2zM81.6 74.3l1.8-.1a.3 .3 0 0 1 .3 .3 .3 .3 0 0 1-.3 .3h-1.7l-.1-.2zM79.2 74.3l1.8-.1a.3 .3 0 0 1 .2 .3 .3 .3 0 0 1-.2 .3h-1.7l-.2-.2zM76.8 74.3l1.7-.1a.3 .3 0 0 1 .3 .3 .3 .3 0 0 1-.3 .3h-1.6l-.2-.2zM74.4 74.3l1.7-.1a.3 .3 0 0 1 .3 .3 .3 .3 0 0 1-.3 .3h-1.6l-.2-.2zM72 74.3l1.7-.1a.3 .3 0 0 1 .3 .3 .3 .3 0 0 1-.3 .3h-1.6l-.2-.2zM69.6 74.3l1.7-.1a.3 .3 0 0 1 .3 .3 .3 .3 0 0 1-.3 .3h-1.6l-.2-.2zM67.1 74.3l1.8-.1a.3 .3 0 0 1 .3 .3 .3 .3 0 0 1-.3 .3h-1.7l-.1-.2zM64.7 74.3l1.8-.1a.3 .3 0 0 1 .3 .3 .3 .3 0 0 1-.3 .3h-1.7l-.1-.2zM62.3 74.3l1.8-.1a.3 .3 0 0 1 .3 .3 .3 .3 0 0 1-.3 .3h-1.7l-.1-.2zM59.9 74.3l1.8-.1a.3 .3 0 0 1 .3 .3 .3 .3 0 0 1-.3 .3h-1.7l-.2-.2zM57.5 74.3l1.7-.1a.3 .3 0 0 1 .3 .3 .3 .3 0 0 1-.3 .3h-1.6l-.2-.2zM55.1 74.3l1.7-.1a.3 .3 0 0 1 .3 .3 .3 .3 0 0 1-.3 .3h-1.6l-.2-.2zM52.7 74.3l1.7-.1a.3 .3 0 0 1 .3 .3 .3 .3 0 0 1-.3 .3h-1.6l-.2-.2zM50.3 74.3l1.7-.1a.3 .3 0 0 1 .3 .3 .3 .3 0 0 1-.3 .3h-1.6l-.2-.2zM47.9 74.3l1.7-.1a.3 .3 0 0 1 .3 .3 .3 .3 0 0 1-.3 .3h-1.6l-.2-.2zM45.4 74.3l1.8-.1a.3 .3 0 0 1 .3 .3 .3 .3 0 0 1-.3 .3h-1.7l-.1-.2zM43 74.3l1.8-.1a.3 .3 0 0 1 .3 .3 .3 .3 0 0 1-.3 .3h-1.7l-.1-.2zM40.6 74.3l1.8-.1a.3 .3 0 0 1 .3 .3 .3 .3 0 0 1-.3 .3h-1.7l-.1-.2zM39.7 74.3l.4-.1 .1 .2v1.6a.3 .3 0 0 1-.2 .3 .3 .3 0 0 1-.3-.3zM39.7 76.7l.4-.1 .1 .2v1.7a.3 .3 0 0 1-.2 .3 .3 .3 0 0 1-.3-.3zM39.7 79.1h.4l.1 .1v1.7a.3 .3 0 0 1-.2 .3 .3 .3 0 0 1-.3-.3zM39.7 81.5h.4l.1 .1v1.7a.3 .3 0 0 1-.2 .3 .3 .3 0 0 1-.3-.3zM39.7 84l.4-.1 .1 .1v1.7a.3 .3 0 0 1-.2 .3 .3 .3 0 0 1-.3-.3zM39.7 86.4l.4-.1 .1 .2v1.6a.3 .3 0 0 1-.2 .3 .3 .3 0 0 1-.3-.3zM39.7 88.8l.4-.1 .1 .2v1.6a.3 .3 0 0 1-.2 .3 .3 .3 0 0 1-.3-.3zM39.7 91.2l.4-.1 .1 .2v1.6a.3 .3 0 0 1-.2 .3 .3 .3 0 0 1-.3-.3zM39.7 93.6l.4-.1 .1 .2v1.6a.3 .3 0 0 1-.2 .3 .3 .3 0 0 1-.3-.3zM39.7 96l.4-.1 .1 .2v1.7a.3 .3 0 0 1-.2 .2 .3 .3 0 0 1-.3-.2zM39.7 98.4h.4l.1 .1v1.7a.3 .3 0 0 1-.2 .3 .3 .3 0 0 1-.3-.3zM39.7 100.8h.4l.1 .1v1.7a.3 .3 0 0 1-.2 .3 .3 .3 0 0 1-.3-.3zM39.7 103.2h.4l.1 .1v1.7a.3 .3 0 0 1-.2 .3 .3 .3 0 0 1-.3-.3zM39.7 105.7l.4-.1 .1 .2v1.6a.3 .3 0 0 1-.2 .3 .3 .3 0 0 1-.3-.3zM39.7 108.1l.4-.1 .1 .2v1.6a.3 .3 0 0 1-.2 .3 .3 .3 0 0 1-.3-.3zM39.7 110.5l.4-.1 .1 .2v1.6a.3 .3 0 0 1-.2 .3 .3 .3 0 0 1-.3-.3zM39.7 112.9l.4-.1 .1 .2v1.6a.3 .3 0 0 1-.2 .3 .3 .3 0 0 1-.3-.3zM39.7 115.3l.4-.1 .1 .2v1.6a.3 .3 0 0 1-.2 .3 .3 .3 0 0 1-.3-.3zM39.7 117.7h.4l.1 .1v1.7a.3 .3 0 0 1-.2 .3 .3 .3 0 0 1-.3-.3zM39.7 120.1h.4l.1 .1v1.7a.3 .3 0 0 1-.2 .3 .3 .3 0 0 1-.3-.3zM39.7 122.5h1.8a.3 .3 0 0 1 .3 .2 .3 .3 0 0 1-.3 .3h-1.7l-.1-.1zM42.2 122.5h1.7a.3 .3 0 0 1 .3 .2 .3 .3 0 0 1-.3 .3h-1.7l-.1-.1z" fill="#bc3650"/>
<path d="M117.1 79.3v33.8" fill="none" stroke="#fbf9f1" stroke-width="1.3"/>
<path d="M116.9 79.1h.3l.2 .1v1.7a.3 .3 0 0 1-.3 .3 .3 .3 0 0 1-.3-.3zM116.9 81.5h.3l.2 .1v1.7a.3 .3 0 0 1-.3 .3 .3 .3 0 0 1-.3-.3zM116.9 84l.3-.1 .2 .1v1.7a.3 .3 0 0 1-.3 .3 .3 .3 0 0 1-.3-.3zM116.9 86.4l.3-.1 .2 .2v1.6a.3 .3 0 0 1-.3 .3 .3 .3 0 0 1-.3-.3zM116.9 88.8l.3-.1 .2 .2v1.6a.3 .3 0 0 1-.3 .3 .3 .3 0 0 1-.3-.3zM116.9 91.2l.3-.1 .2 .2v1.6a.3 .3 0 0 1-.3 .3 .3 .3 0 0 1-.3-.3zM116.9 93.6l.3-.1 .2 .2v1.6a.3 .3 0 0 1-.3 .3 .3 .3 0 0 1-.3-.3zM116.9 96l.3-.1 .2 .2v1.7a.3 .3 0 0 1-.3 .2 .3 .3 0 0 1-.3-.2zM116.9 98.4h.3l.2 .1v1.7a.3 .3 0 0 1-.3 .3 .3 .3 0 0 1-.3-.3zM116.9 100.8h.3l.2 .1v1.7a.3 .3 0 0 1-.3 .3 .3 .3 0 0 1-.3-.3zM116.9 103.2h.3l.2 .1v1.7a.3 .3 0 0 1-.3 .3 .3 .3 0 0 1-.3-.3zM116.9 105.7l.3-.1 .2 .2v1.6a.3 .3 0 0 1-.3 .3 .3 .3 0 0 1-.3-.3zM116.9 108.1l.3-.1 .2 .2v1.6a.3 .3 0 0 1-.3 .3 .3 .3 0 0 1-.3-.3zM116.9 110.5l.3-.1 .2 .2v1.6a.3 .3 0 0 1-.3 .3 .3 .3 0 0 1-.3-.3z" fill="#40505d"/>
<circle cx="131.6" cy="64.9" r=".66" fill="#fff"/>
<circle cx="131.6" cy="64.9" r=".66" fill="none" stroke="#9b4622" stroke-width=".34"/>
<circle cx="126.8" cy="64.9" r=".66" fill="#fff"/>
<circle cx="126.8" cy="64.9" r=".66" fill="none" stroke="#9b4622" stroke-width=".34"/>
<circle cx="146.1" cy="64.9" r=".66" fill="#fff"/>
<circle cx="146.1" cy="64.9" r=".66" fill="none" stroke="#9b4622" stroke-width=".34"/>
<circle cx="141.2" cy="64.9" r=".66" fill="#fff"/>
<circle cx="141.2" cy="64.9" r=".66" fill="none" stroke="#9b4622" stroke-width=".34"/>
<circle cx="146.1" cy="69.7" r=".66" fill="#fff"/>
<circle cx="146.1" cy="69.7" r=".66" fill="none" stroke="#753781" stroke-width=".34"/>
<circle cx="131.6" cy="93.8" r=".66" fill="#fff"/>
<circle cx="131.6" cy="93.8" r=".66" fill="none" stroke="#753781" stroke-width=".34"/>
<circle cx="126.8" cy="93.8" r=".66" fill="#fff"/>
<circle cx="126.8" cy="93.8" r=".66" fill="none" stroke="#753781" stroke-width=".34"/>
<circle cx="141.2" cy="93.8" r=".66" fill="#fff"/>
<circle cx="141.2" cy="93.8" r=".66" fill="none" stroke="#753781" stroke-width=".34"/>
<circle cx="97.8" cy="60" r=".66" fill="#fff"/>
<circle cx="97.8" cy="60" r=".66" fill="none" stroke="#1563a6" stroke-width=".34"/>
<circle cx="112.3" cy="64.9" r=".66" fill="#fff"/>
<circle cx="112.3" cy="64.9" r=".66" fill="none" stroke="#1563a6" stroke-width=".34"/>
<circle cx="107.5" cy="64.9" r=".66" fill="#fff"/>
<circle cx="107.5" cy="64.9" r=".66" fill="none" stroke="#1563a6" stroke-width=".34"/>
<circle cx="102.7" cy="64.9" r=".66" fill="#fff"/>
<circle cx="102.7" cy="64.9" r=".66" fill="none" stroke="#1563a6" stroke-width=".34"/>
<circle cx="93" cy="60" r=".66" fill="#fff"/>
<circle cx="93" cy="60" r=".66" fill="none" stroke="#1563a6" stroke-width=".34"/>
<circle cx="107.5" cy="93.8" r=".66" fill="#fff"/>
<circle cx="107.5" cy="93.8" r=".66" fill="none" stroke="#067269" stroke-width=".34"/>
<circle cx="112.3" cy="93.8" r=".66" fill="#fff"/>
<circle cx="112.3" cy="93.8" r=".66" fill="none" stroke="#067269" stroke-width=".34"/>
<circle cx="97.8" cy="93.8" r=".66" fill="#fff"/>
<circle cx="97.8" cy="93.8" r=".66" fill="none" stroke="#067269" stroke-width=".34"/>
<circle cx="102.7" cy="93.8" r=".66" fill="#fff"/>
<circle cx="102.7" cy="93.8" r=".66" fill="none" stroke="#067269" stroke-width=".34"/>
<circle cx="97.8" cy="64.9" r=".66" fill="#fff"/>
<circle cx="97.8" cy="64.9" r=".66" fill="none" stroke="#067269" stroke-width=".34"/>
<circle cx="93" cy="64.9" r=".66" fill="#fff"/>
<circle cx="93" cy="64.9" r=".66" fill="none" stroke="#067269" stroke-width=".34"/>
<circle cx="102.7" cy="50.4" r=".66" fill="#fff"/>
<circle cx="102.7" cy="50.4" r=".66" fill="none" stroke="#bc3650" stroke-width=".34"/>
<circle cx="131.6" cy="50.4" r=".66" fill="#fff"/>
<circle cx="131.6" cy="50.4" r=".66" fill="none" stroke="#bc3650" stroke-width=".34"/>
<circle cx="131.6" cy="108.3" r=".66" fill="#fff"/>
<circle cx="131.6" cy="108.3" r=".66" fill="none" stroke="#bc3650" stroke-width=".34"/>
<circle cx="102.7" cy="79.3" r=".66" fill="#fff"/>
<circle cx="102.7" cy="79.3" r=".66" fill="none" stroke="#bc3650" stroke-width=".34"/>
<circle cx="44.8" cy="122.7" r=".66" fill="#fff"/>
<circle cx="44.8" cy="122.7" r=".66" fill="none" stroke="#bc3650" stroke-width=".34"/>
<circle cx="141.2" cy="79.3" r=".66" fill="#fff"/>
<circle cx="141.2" cy="79.3" r=".66" fill="none" stroke="#40505d" stroke-width=".34"/>
<circle cx="107.5" cy="79.3" r=".66" fill="#fff"/>
<circle cx="107.5" cy="79.3" r=".66" fill="none" stroke="#40505d" stroke-width=".34"/>
<circle cx="146.1" cy="74.5" r=".66" fill="#fff"/>
<circle cx="146.1" cy="74.5" r=".66" fill="none" stroke="#40505d" stroke-width=".34"/>
<circle cx="112.3" cy="69.7" r=".66" fill="#fff"/>
<circle cx="112.3" cy="69.7" r=".66" fill="none" stroke="#40505d" stroke-width=".34"/>
<circle cx="112.3" cy="79.3" r=".66" fill="#fff"/>
<circle cx="112.3" cy="79.3" r=".66" fill="none" stroke="#40505d" stroke-width=".34"/>
<circle cx="141.2" cy="108.3" r=".66" fill="#fff"/>
<circle cx="141.2" cy="108.3" r=".66" fill="none" stroke="#40505d" stroke-width=".34"/>
<circle cx="93" cy="117.9" r=".66" fill="#fff"/>
<circle cx="93" cy="117.9" r=".66" fill="none" stroke="#40505d" stroke-width=".34"/>
<circle cx="107.5" cy="113.1" r=".66" fill="#fff"/>
<circle cx="107.5" cy="113.1" r=".66" fill="none" stroke="#40505d" stroke-width=".34"/>
<circle cx="112.3" cy="98.6" r=".66" fill="#fff"/>
<circle cx="112.3" cy="98.6" r=".66" fill="none" stroke="#40505d" stroke-width=".34"/>
<circle cx="107.5" cy="108.3" r=".66" fill="#fff"/>
<circle cx="107.5" cy="108.3" r=".66" fill="none" stroke="#40505d" stroke-width=".34"/>
<circle cx="117.1" cy="79.3" r=".66" fill="#fff"/>
<circle cx="117.1" cy="79.3" r=".66" fill="none" stroke="#40505d" stroke-width=".34"/>
<circle cx="117.1" cy="113.1" r=".66" fill="#fff"/>
<circle cx="117.1" cy="113.1" r=".66" fill="none" stroke="#40505d" stroke-width=".34"/>
<path d="M183.7 34.7l.6-.4 .8-.2h96a1.96 1.96 0 0 1 2 2v12.2a1.96 1.96 0 0 1-2 2h-96a2 2 0 0 1-2-2v-12.2l.1-.7z" fill="#eaf2ef"/>
<path d="M14 192.5h269.1" fill="none" stroke="#c2d1cd" stroke-width=".26"/>
<g font-size="8.5" fill="#172a39">
<text x="14" y="25.1">KEY1・</text>
<text x="43.6" y="25.1">KEY2の配線</text>
</g>
<text font-size="3.7" fill="#172a39" x="186" y="40.7">表と裏は同じ穴番号</text>
<g font-size="3.3" fill="#172a39">
<text x="186" y="46.6">左右に裏返した図は列番号が24 → 01。USBは下のままです。</text>
<text x="183" y="56.6">実線は裸線、破線は被覆線。 丸印で示した端子をはんだ付けしま</text>
<text x="183" y="61.4">す。交差するところには被覆を残します。</text>
<text x="183" y="68.5">VP・</text>
<text x="190.7" y="68.5">VNは印字優先。 D12をGPIO36（VP）へ、E12をGPIO39</text>
<text x="183" y="73.3">（VN）へ接続。順番が逆の個体は、この2本の被覆線を交差させま</text>
<text x="183" y="78.3">す。</text>
<text x="183" y="85.5">入力は受動抵抗ラダー。 J1が純正機器と並列にならないよう配線</text>
<text x="183" y="90.2">します。R1・</text>
<text x="183" y="95.2">ます。</text>
<text x="203.4" y="90.2">R2の1 kΩに合わせ、Web設定を1000 Ωにして学習し</text>
<text x="183" y="102.1">状態LEDは外付けできます。 使う場合はD25（J13）から1 kΩ、</text>
<text x="183" y="107.2">LED、GND（P13）の順に配線します。</text>
</g>
<text font-size="3.2" fill="#236b60" x="14" y="14.8">入力回路 ／ はんだ面</text>
<text font-size="3.1" fill="#0a6659" x="62.8" y="48.6">アンテナ</text>
<g font-size="3.1" fill="#172a39">
<text x="65.8" y="133.7">USB</text>
<text x="15.4" y="144.5">部品</text>
<text x="38.6" y="144.5">値・</text>
<text x="44.8" y="144.5">品種</text>
<text x="100" y="144.5">足の穴</text>
<text x="161" y="144.5">部品</text>
<text x="184.2" y="144.5">値・</text>
<text x="190.4" y="144.5">品種</text>
<text x="223.4" y="144.5">足の穴</text>
<text x="15.4" y="150.3">R1</text>
<text x="38.6" y="150.3">1 kΩ</text>
<text x="100" y="150.3">B05–E05</text>
<text x="161" y="150.3">D4L</text>
<text x="184.2" y="150.3">BAT85</text>
<text x="223.4" y="150.3">A H10 ／ K E10</text>
<text x="15.4" y="156.4">R2</text>
<text x="38.6" y="156.4">1 kΩ</text>
<text x="100" y="156.4">K05–N05</text>
<text x="161" y="156.4">D4H</text>
<text x="184.2" y="156.4">BAT85</text>
<text x="223.4" y="156.4">A E11 ／ K B11</text>
<text x="15.4" y="162.5">R4</text>
<text x="38.6" y="162.5">1 kΩ</text>
<text x="100" y="162.5">E06–E09</text>
<text x="161" y="162.5">D5L</text>
<text x="184.2" y="162.5">BAT85</text>
<text x="223.4" y="162.5">A N10 ／ K K10</text>
<text x="15.4" y="168.5">R5</text>
<text x="38.6" y="168.5">1 kΩ</text>
<text x="100" y="168.5">K06–K09</text>
<text x="161" y="168.5">D5H</text>
<text x="184.2" y="168.5">BAT85</text>
<text x="223.4" y="168.5">A K11 ／ K H11</text>
<text x="15.4" y="174.4">D2</text>
<text x="38.6" y="174.4">PESD3V3U1UA</text>
<text x="100" y="174.4">A H03 ／ K E03</text>
<text x="161" y="174.4">C3</text>
<text x="184.2" y="174.4">100 nF</text>
<text x="223.4" y="174.4">E09–F09</text>
<text x="15.4" y="180.4">D3</text>
<text x="38.6" y="180.4">PESD3V3U1UA</text>
<text x="100" y="180.4">A N03 ／ K K03</text>
<text x="161" y="180.4">C4</text>
<text x="184.2" y="180.4">100 nF</text>
<text x="223.4" y="180.4">K09–L09</text>
</g>
<g font-size="3.1" fill="#425665">
<text x="14" y="187.3">表のAはアノード、Kはカソード（帯側）</text>
<text x="68.7" y="187.3">。D2・</text>
<text x="78.7" y="187.3">D3は小型のSOD-323変換基板を使用します。</text>
</g>
<g font-size="2.8" fill="#425665">
<text x="14" y="197.1">ステアリングスイッチ ／ ESP32 DevKit 30ピン ／ 手配線用</text>
<text x="277.6" y="197.1">2 / 7</text>
</g>
<g font-size="2.6" fill="#425665">
<text x="38.5" y="39.6">24</text>
<text x="43.3" y="39.6">23</text>
<text x="48.1" y="39.6">22</text>
<text x="53" y="39.6">21</text>
<text x="57.8" y="39.6">20</text>
<text x="62.6" y="39.6">19</text>
<text x="67.4" y="39.6">18</text>
<text x="72.3" y="39.6">17</text>
<text x="77.1" y="39.6">16</text>
<text x="81.9" y="39.6">15</text>
<text x="86.7" y="39.6">14</text>
<text x="91.6" y="39.6">13</text>
<text x="96.4" y="39.6">12</text>
<text x="101.2" y="39.6">11</text>
<text x="106" y="39.6">10</text>
<text x="110.8" y="39.6">09</text>
<text x="115.7" y="39.6">08</text>
<text x="120.5" y="39.6">07</text>
<text x="125.3" y="39.6">06</text>
<text x="130.1" y="39.6">05</text>
<text x="135" y="39.6">04</text>
<text x="139.8" y="39.6">03</text>
<text x="144.6" y="39.6">02</text>
<text x="149.4" y="39.6">01</text>
<text x="35.9" y="46.4">A</text>
<text x="153.8" y="46.4">A</text>
<text x="35.8" y="51.3">B</text>
<text x="153.8" y="51.3">B</text>
<text x="35.8" y="56.1">C</text>
<text x="153.8" y="56.1">C</text>
<text x="35.8" y="60.9">D</text>
<text x="35.9" y="65.7">E</text>
<text x="153.7" y="60.9">D</text>
<text x="153.8" y="65.7">E</text>
<text x="35.9" y="70.6">F</text>
<text x="153.9" y="70.6">F</text>
<text x="35.8" y="75.4">G</text>
<text x="153.7" y="75.4">G</text>
<text x="35.7" y="80.2">H</text>
<text x="153.7" y="80.2">H</text>
<text x="36" y="89.9">J</text>
<text x="36.3" y="85">I</text>
<text x="153.9" y="89.9">J</text>
<text x="154.2" y="85">I</text>
<text x="35.8" y="94.7">K</text>
<text x="153.8" y="94.7">K</text>
<text x="35.9" y="99.5">L</text>
<text x="153.9" y="99.5">L</text>
<text x="35.6" y="104.3">M</text>
<text x="153.6" y="104.3">M</text>
<text x="35.7" y="114">O</text>
<text x="35.7" y="109.2">N</text>
<text x="153.6" y="114">O</text>
<text x="153.7" y="109.2">N</text>
<text x="35.8" y="118.8">P</text>
<text x="153.8" y="118.8">P</text>
<text x="35.7" y="123.6">Q</text>
<text x="153.6" y="123.6">Q</text>
<text x="35.8" y="128.4">R</text>
<text x="153.8" y="128.4">R</text>
<text x="38.5" y="138.8">24</text>
<text x="43.3" y="138.8">23</text>
<text x="48.1" y="138.8">22</text>
<text x="53" y="138.8">21</text>
<text x="57.8" y="138.8">20</text>
<text x="62.6" y="138.8">19</text>
<text x="67.4" y="138.8">18</text>
<text x="72.3" y="138.8">17</text>
<text x="77.1" y="138.8">16</text>
<text x="81.9" y="138.8">15</text>
<text x="86.7" y="138.8">14</text>
<text x="91.6" y="138.8">13</text>
<text x="96.4" y="138.8">12</text>
<text x="101.2" y="138.8">11</text>
<text x="106" y="138.8">10</text>
<text x="110.8" y="138.8">09</text>
<text x="115.7" y="138.8">08</text>
<text x="120.5" y="138.8">07</text>
<text x="125.3" y="138.8">06</text>
<text x="130.1" y="138.8">05</text>
<text x="135" y="138.8">04</text>
<text x="139.8" y="138.8">03</text>
<text x="144.6" y="138.8">02</text>
<text x="149.4" y="138.8">01</text>
</g>
<text font-size="2.2" fill="#325f9c" x="88.3" y="53.5">EN</text>
<text font-size="2.2" fill="#067269" x="88.3" y="65.5">VN</text>
<text font-size="2.2" fill="#1563a6" x="88.4" y="60.7">VP</text>
<text font-size="2.2" fill="#9b4622" x="160.3" y="65.7">KEY1</text>
<text font-size="2.2" fill="#753781" x="160.3" y="70.6">KEY2</text>
<g font-size="2.2" fill="#40505d">
<text x="160.3" y="75.4">GND</text>
<text x="86.5" y="116.2">GND</text>
</g>
<text font-size="2.2" fill="#63756b" x="87.1" y="87.2">D25</text>
<text font-size="2.2" fill="#bc3650" x="46.7" y="121">3V3</text>
<text font-size="2.2" fill="#8d492a" x="87.5" y="121">VIN</text>
</svg>
